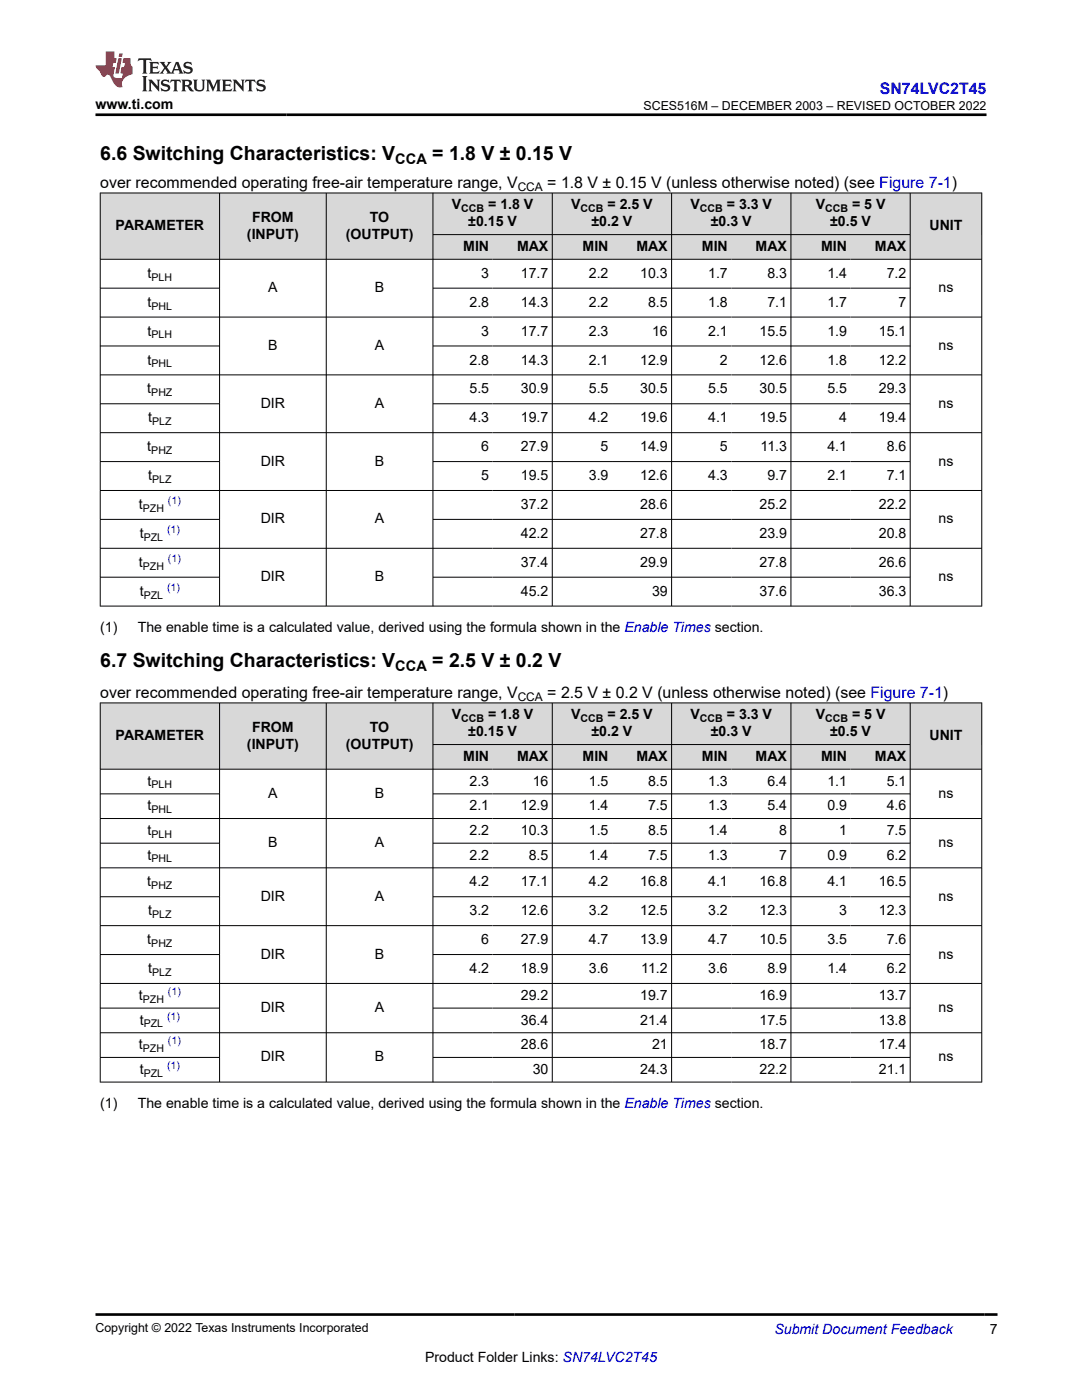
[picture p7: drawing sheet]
<svg xmlns="http://www.w3.org/2000/svg" width="216mm" height="279mm" viewBox="0 0 216 279" stroke-linecap="round" stroke-linejoin="round" font-family="sans-serif">
<g fill="#d8d8d8">
<path d="M20 38.5h175.9v8.3h-175.9z" fill-rule="evenodd"/>
<path d="M20.1 38.6h23.7v13.1h-23.7z" fill-rule="evenodd"/>
<path d="M43.9 38.6h21.1v13.1h-21.1z" fill-rule="evenodd"/>
<path d="M65.2 38.6h21.1v13.1h-21.1z" fill-rule="evenodd"/>
<path d="M86.5 38.6h23.6v8.2h-23.6z" fill-rule="evenodd"/>
<path d="M110.3 38.6h23.6v8.2h-23.6z" fill-rule="evenodd"/>
<path d="M134.1 38.6h23.7v8.2h-23.7z" fill-rule="evenodd"/>
<path d="M157.9 38.6h23.7v8.2h-23.7z" fill-rule="evenodd"/>
<path d="M181.7 38.6h14.1v13.1h-14.1z" fill-rule="evenodd"/>
<path d="M86.5 46.9h11.8v4.8h-11.8z" fill-rule="evenodd"/>
<path d="M98.3 46.9h11.8v4.8h-11.8z" fill-rule="evenodd"/>
<path d="M110.3 46.9h11.8v4.8h-11.8z" fill-rule="evenodd"/>
<path d="M122.1 46.9h11.8v4.8h-11.8z" fill-rule="evenodd"/>
<path d="M134.1 46.9h11.8v4.8h-11.8z" fill-rule="evenodd"/>
<path d="M145.9 46.9h11.9v4.8h-11.9z" fill-rule="evenodd"/>
<path d="M157.9 46.9h11.8v4.8h-11.8z" fill-rule="evenodd"/>
<path d="M169.7 46.9h11.9v4.8h-11.9z" fill-rule="evenodd"/>
</g>
<g fill="none" stroke="#000" stroke-width=".2">
<path d="M19.9 38.5h176.1M20 38.5v82.5M43.8 38.5v82.5M65.1 38.5v82.5M86.4 38.5v82.5M110.2 38.5v82.5M134 38.5v82.5M157.8 38.5v82.5M181.6 38.5v82.5M195.9 38.5v82.5M19.9 51.7h176.1M19.9 57.5h24"/>
<path d="M86.4 46.8h95.3M86.4 57.5h95.3M19.9 69h24M19.9 74.8h176.1M86.4 69h95.3M196 63.3h-176.1M19.9 80.6h24M19.9 86.4h176.1M19.9 92.1h24M19.9 97.9h176.1M86.4 80.6h95.3M86.4 92.1h95.3"/>
<path d="M19.9 103.7h24M19.9 115.2h24M86.4 103.7h95.3M86.4 115.2h95.3M196 109.4h-176.1M196 121h-176.1"/>
</g>
<g fill="#d8d8d8">
<path d="M20 140.3h175.9v8.3h-175.9z" fill-rule="evenodd"/>
<path d="M20.1 140.3h23.7v13.1h-23.7z" fill-rule="evenodd"/>
<path d="M43.9 140.3h21.1v13.1h-21.1z" fill-rule="evenodd"/>
<path d="M65.2 140.3h21.1v13.1h-21.1z" fill-rule="evenodd"/>
<path d="M86.5 140.3h23.6v8.2h-23.6z" fill-rule="evenodd"/>
<path d="M110.3 140.3h23.6v8.2h-23.6z" fill-rule="evenodd"/>
<path d="M134.1 140.3h23.7v8.2h-23.7z" fill-rule="evenodd"/>
<path d="M157.9 140.3h23.7v8.2h-23.7z" fill-rule="evenodd"/>
<path d="M181.7 140.3h14.1v13.1h-14.1z" fill-rule="evenodd"/>
<path d="M86.5 148.7h11.8v4.7h-11.8z" fill-rule="evenodd"/>
<path d="M98.3 148.7h11.8v4.7h-11.8z" fill-rule="evenodd"/>
<path d="M110.3 148.7h11.8v4.7h-11.8z" fill-rule="evenodd"/>
<path d="M122.1 148.7h11.8v4.7h-11.8z" fill-rule="evenodd"/>
<path d="M134.1 148.7h11.8v4.7h-11.8z" fill-rule="evenodd"/>
<path d="M145.9 148.7h11.9v4.7h-11.9z" fill-rule="evenodd"/>
<path d="M157.9 148.7h11.8v4.7h-11.8z" fill-rule="evenodd"/>
<path d="M169.7 148.7h11.9v4.7h-11.9z" fill-rule="evenodd"/>
</g>
<g fill="none" stroke="#000" stroke-width=".2">
<path d="M19.9 140.3h176.1M19.9 153.5h176.1M19.9 158.4h24M20 140.2v75.8M43.8 140.2v75.8M65.1 140.2v75.8M86.4 140.2v75.8M86.4 148.6h95.3M86.4 158.4h95.3M110.2 140.2v75.8M134 140.2v75.8M157.8 140.2v75.8"/>
<path d="M181.6 140.2v75.8M195.9 140.2v75.8M19.9 163.4h176.1M19.9 168.3h24M19.9 179h24M86.4 168.3h95.3M86.4 179h95.3M196 173.2h-176.1M19.9 190.5h24M19.9 196.3h176.1M86.4 190.5h95.3M196 184.7h-176.1"/>
<path d="M19.9 201.2h24M19.9 206.1h176.1M19.9 211h24M19.9 216h176.1M86.4 201.2h95.3M86.4 211h95.3"/>
</g>
<path d="M27.7 11.6l-.2 .6 .5-.2h.6v.1v2.2l-.2 .4h1l-.2-.4v-2.2v-.1h.5l.5 .2-.1-.6zM29.8 12.4l.2 .3v1.6l-.2 .4h1.9l.1-.6a1.08 1.08 0 0 1-1.3 .2v-.7h.6l.4 .2v-.7l-.4 .2h-.6v-.5l.2-.2a1 1 0 0 1 1 .3l-.1-.5zM31.8 12.4l1 1.1-1 1.2h.9l-.2-.2 .4-.8 .5 .8-.2 .2h1.6l-.2-.2 .1-.5h1l.1 .5-.1 .2h.9l-.2-.4-.8-1.9h-.5l-1 2.1-.8-1.1 .9-1h-.8l.2 .2-.5 .6-.3-.6 .1-.2zM35.2 12.8l.4 1h-.8zM36.8 12.5a.65 .65 0 0 0-.2 .7 .65 .65 0 0 0 .6 .5l.7 .1 .1 .3a.79 .79 0 0 1-.7 .4 .79 .79 0 0 1-.7-.5l.1 .7 .2-.1a.93 .93 0 0 0 1.1 0 .93 .93 0 0 0 .4-.9 1.46 1.46 0 0 0-1.2-.6l-.1-.3a1.09 1.09 0 0 1 1.2 .2l-.2-.6-.1 .1-.6-.2zM28.4 15.2l.2 .4v2.2l-.2 .4h1l-.2-.4v-2.2l.2-.4zM29.6 15.9l.2 .4v1.5l-.2 .4h.8l-.3-.4v-1.3l1.7 1.8v-2l.2-.4h-.8l.2 .2 .1 1.1-1.2-1.3zM32.3 16a.65 .65 0 0 0-.2 .8 .65 .65 0 0 0 .7 .4l.6 .2 .1 .2a.79 .79 0 0 1-.7 .4 .79 .79 0 0 1-.7-.5l.1 .7 .2-.1a.93 .93 0 0 0 1.1 .1 .93 .93 0 0 0 .4-1 1.46 1.46 0 0 0-1.2-.5l-.1-.4a1.09 1.09 0 0 1 1.2 .2l-.2-.6-.1 .1-.6-.1zM34.1 15.9l-.1 .6a.63 .63 0 0 1 .7-.3l.1 1.6-.3 .4h1l-.2-.4v-1.6a.66 .66 0 0 1 .8 .3l-.1-.6zM36.2 15.9l.2 .4v1.5l-.2 .4h.9l-.2-.2v-.7h.5l.1 .2a.79 .79 0 0 0 1.2 .6l-1-.9a.61 .61 0 0 0 .6-.6 .61 .61 0 0 0-.5-.7zM36.9 16.2h.2a.47 .47 0 0 1 .5 .1 .47 .47 0 0 1 .1 .5l-.2 .1-.6 .1zM38.5 15.9l.2 .2a2.27 2.27 0 0 0 .4 2 1.04 1.04 0 0 0 1.7-.7v-1.3l.2-.2h-.8l.2 .4v1.1a.6 .6 0 0 1-.6 .6 .6 .6 0 0 1-.6-.6v-1.1l.3-.4zM41.1 15.9l.2 .4v1.5l-.2 .4h.7l-.2-.4v-1.4l.9 1.9 .8-1.9v1.4l-.2 .4h1l-.3-.4v-1.5l.3-.4h-.8l-.7 1.5-.7-1.5zM44.3 15.9l.2 .4v1.5l-.2 .4h1.9l.1-.6a1.09 1.09 0 0 1-1.3 .2v-.7h.6l.4 .2v-.6l-.4 .2h-.6v-.6l.2-.1a1.01 1.01 0 0 1 1 .3l-.1-.6zM46.4 15.9l.3 .4v1.5l-.3 .4h.8l-.2-.4v-1.3l1.6 1.8v-2l.2-.4h-.7l.2 .2v1.1l-1.2-1.3zM49 15.9l-.1 .6a.63 .63 0 0 1 .8-.3v1.6l-.3 .4h1l-.2-.4v-1.6a.66 .66 0 0 1 .8 .3l-.1-.6zM51.4 16a.65 .65 0 0 0-.2 .8 .65 .65 0 0 0 .6 .4l.6 .2 .2 .2a.79 .79 0 0 1-.8 .4 .79 .79 0 0 1-.6-.5l.1 .7 .2-.1a.93 .93 0 0 0 1 .1 .93 .93 0 0 0 .5-1 1.46 1.46 0 0 0-1.3-.5l-.1-.4a1.09 1.09 0 0 1 1.3 .2l-.2-.6-.2 .1-.5-.1z" fill="#231f20"/>
<path d="M21.1 10.3v2.7h-2.1l.1 .4 .9 1a.95 .95 0 0 0 .9 .9 .59 .59 0 0 1 .6-.4 .59 .59 0 0 1 .5 .3l.4 .8a1.59 1.59 0 0 0 2.1 1.4 1.61 1.61 0 0 1 1-2.3l1-.3-.1-1.5a1.59 1.59 0 0 1-.4-1.7h-1.4l-.2 .9h.5l-.1 .9h-.5l-.2 .9v.3l.4 .1-.2 .9h-.6a.73 .73 0 0 1-1.1-.7l.3-1.5h-.5l.2-.9h.5l.2-.9h-.5v-1.3zM23.6 11.6l-.6 3.1h.7l.6-3.1zM23.8 10.7l-.1 .6h.7l.1-.6z" fill="#ed1c24"/>
<path d="M19 22.9h177.8M19.1 262.3h179.9" fill="none" stroke="#000" stroke-width=".53"/>
<g font-size="3.9">
<text x="20" y="32">6.6 Switching Characteristics: V</text>
<text x="86.3" y="32">= 1.8 V ± 0.15 V</text>
<text x="20" y="133.1">6.7 Switching Characteristics: V</text>
<text x="86.3" y="133.1">= 2.5 V ± 0.2 V</text>
</g>
<text font-size="3.2" fill="#00f" x="175.6" y="18.7">SN74LVC2T45</text>
<g font-size="3.2">
<text x="20" y="37.5">over recommended operating free-air temperature range, V</text>
<text x="109.2" y="37.5">= 1.8 V ± 0.15 V (unless otherwise noted) (see Figure 7-1)</text>
<text x="20" y="139.2">over recommended operating free-air temperature range, V</text>
<text x="109.2" y="139.2">= 2.5 V ± 0.2 V (unless otherwise noted) (see Figure 7-1)</text>
</g>
<g font-size="2.9">
<text x="78.9" y="32.8">CCA</text>
<text x="78.9" y="133.9">CCA</text>
</g>
<g font-size="2.8">
<text x="19" y="21.8">www.ti.com</text>
<text x="90.2" y="41.8">V</text>
<text x="97.4" y="41.8">= 1.8 V</text>
<text x="114" y="41.8">V</text>
<text x="121.2" y="41.8">= 2.5 V</text>
<text x="137.8" y="41.8">V</text>
<text x="145" y="41.8">= 3.3 V</text>
<text x="162.8" y="41.8">V</text>
<text x="170" y="41.8">= 5 V</text>
<text x="23.1" y="45.9">PARAMETER</text>
<text x="49.3" y="47.6">(INPUT)</text>
<text x="50.3" y="44.2">FROM</text>
<text x="69" y="47.6">(OUTPUT)</text>
<text x="73.8" y="44.2">TO</text>
<text x="93.4" y="45.2">±0.15 V</text>
<text x="118" y="45.2">±0.2 V</text>
<text x="141.8" y="45.2">±0.3 V</text>
<text x="165.7" y="45.2">±0.5 V</text>
<text x="185.5" y="45.9">UNIT</text>
<text x="92.4" y="50.1">MIN</text>
<text x="103.2" y="50.1">MAX</text>
<text x="116.2" y="50.1">MIN</text>
<text x="127" y="50.1">MAX</text>
<text x="140.1" y="50.1">MIN</text>
<text x="150.8" y="50.1">MAX</text>
<text x="163.9" y="50.1">MIN</text>
<text x="174.6" y="50.1">MAX</text>
<text x="29.5" y="55.4">t</text>
<text x="53.5" y="58.3">A</text>
<text x="74.8" y="58.3">B</text>
<text x="96" y="55.4">3</text>
<text x="103.9" y="55.4">17.7</text>
<text x="117.5" y="55.4">2.2</text>
<text x="127.8" y="55.4">10.3</text>
<text x="141.3" y="55.4">1.7</text>
<text x="153.1" y="55.4">8.3</text>
<text x="165.1" y="55.4">1.4</text>
<text x="176.9" y="55.4">7.2</text>
<text x="187.3" y="58.3">ns</text>
<text x="29.5" y="61.2">t</text>
<text x="93.7" y="61.2">2.8</text>
<text x="103.9" y="61.2">14.3</text>
<text x="117.5" y="61.2">2.2</text>
<text x="129.3" y="61.2">8.5</text>
<text x="141.3" y="61.2">1.8</text>
<text x="153.1" y="61.2">7.1</text>
<text x="165.1" y="61.2">1.7</text>
<text x="179.3" y="61.2">7</text>
<text x="29.5" y="67">t</text>
<text x="53.5" y="69.9">B</text>
<text x="74.8" y="69.9">A</text>
<text x="96" y="67">3</text>
<text x="103.9" y="67">17.7</text>
<text x="117.5" y="67">2.3</text>
<text x="130.1" y="67">16</text>
<text x="141.3" y="67">2.1</text>
<text x="151.6" y="67">15.5</text>
<text x="165.1" y="67">1.9</text>
<text x="175.4" y="67">15.1</text>
<text x="187.3" y="69.9">ns</text>
<text x="29.5" y="72.7">t</text>
<text x="93.7" y="72.7">2.8</text>
<text x="103.9" y="72.7">14.3</text>
<text x="117.5" y="72.7">2.1</text>
<text x="127.8" y="72.7">12.9</text>
<text x="143.7" y="72.7">2</text>
<text x="151.6" y="72.7">12.6</text>
<text x="165.1" y="72.7">1.8</text>
<text x="175.4" y="72.7">12.2</text>
<text x="29.4" y="78.5">t</text>
<text x="52" y="81.4">DIR</text>
<text x="74.8" y="81.4">A</text>
<text x="93.7" y="78.5">5.5</text>
<text x="103.9" y="78.5">30.9</text>
<text x="117.5" y="78.5">5.5</text>
<text x="127.8" y="78.5">30.5</text>
<text x="141.3" y="78.5">5.5</text>
<text x="151.6" y="78.5">30.5</text>
<text x="165.1" y="78.5">5.5</text>
<text x="175.4" y="78.5">29.3</text>
<text x="187.3" y="81.4">ns</text>
<text x="29.6" y="84.3">t</text>
<text x="93.7" y="84.3">4.3</text>
<text x="103.9" y="84.3">19.7</text>
<text x="117.5" y="84.3">4.2</text>
<text x="127.8" y="84.3">19.6</text>
<text x="141.3" y="84.3">4.1</text>
<text x="151.6" y="84.3">19.5</text>
<text x="167.5" y="84.3">4</text>
<text x="175.4" y="84.3">19.4</text>
<text x="29.4" y="90">t</text>
<text x="29.6" y="95.8">t</text>
<text x="52" y="92.9">DIR</text>
<text x="74.8" y="92.9">B</text>
<text x="96" y="90">6</text>
<text x="96" y="95.8">5</text>
<text x="103.9" y="90">27.9</text>
<text x="103.9" y="95.8">19.5</text>
<text x="117.5" y="95.8">3.9</text>
<text x="119.8" y="90">5</text>
<text x="127.8" y="90">14.9</text>
<text x="127.8" y="95.8">12.6</text>
<text x="141.3" y="95.8">4.3</text>
<text x="143.7" y="90">5</text>
<text x="151.8" y="90">11.3</text>
<text x="153.1" y="95.8">9.7</text>
<text x="165.1" y="90">4.1</text>
<text x="165.1" y="95.8">2.1</text>
<text x="176.9" y="90">8.6</text>
<text x="176.9" y="95.8">7.1</text>
<text x="187.3" y="92.9">ns</text>
<text x="27.7" y="101.6">t</text>
<text x="103.9" y="101.6">37.2</text>
<text x="127.8" y="101.6">28.6</text>
<text x="151.6" y="101.6">25.2</text>
<text x="175.4" y="101.6">22.2</text>
<text x="27.9" y="107.4">t</text>
<text x="52" y="104.5">DIR</text>
<text x="74.8" y="104.5">A</text>
<text x="103.9" y="107.4">42.2</text>
<text x="127.8" y="107.4">27.8</text>
<text x="151.6" y="107.4">23.9</text>
<text x="175.4" y="107.4">20.8</text>
<text x="187.3" y="104.5">ns</text>
<text x="27.7" y="113.1">t</text>
<text x="103.9" y="113.1">37.4</text>
<text x="127.8" y="113.1">29.9</text>
<text x="151.6" y="113.1">27.8</text>
<text x="175.4" y="113.1">26.6</text>
<text x="27.9" y="118.9">t</text>
<text x="52" y="116">DIR</text>
<text x="74.8" y="116">B</text>
<text x="103.9" y="118.9">45.2</text>
<text x="130.1" y="118.9">39</text>
<text x="151.6" y="118.9">37.6</text>
<text x="175.4" y="118.9">36.3</text>
<text x="187.3" y="116">ns</text>
<text x="20" y="126.1">(1)</text>
<text x="27.5" y="126.1">The enable time is a calculated value, derived using the formula shown in the Enable Times section.</text>
<text x="90.2" y="143.6">V</text>
<text x="97.4" y="143.6">= 1.8 V</text>
<text x="114" y="143.6">V</text>
<text x="121.2" y="143.6">= 2.5 V</text>
<text x="137.8" y="143.6">V</text>
<text x="145" y="143.6">= 3.3 V</text>
<text x="162.8" y="143.6">V</text>
<text x="170" y="143.6">= 5 V</text>
<text x="23.1" y="147.7">PARAMETER</text>
<text x="49.3" y="149.4">(INPUT)</text>
<text x="50.3" y="146">FROM</text>
<text x="69" y="149.4">(OUTPUT)</text>
<text x="73.8" y="146">TO</text>
<text x="93.4" y="146.9">±0.15 V</text>
<text x="118" y="146.9">±0.2 V</text>
<text x="141.8" y="146.9">±0.3 V</text>
<text x="165.7" y="146.9">±0.5 V</text>
<text x="185.5" y="147.7">UNIT</text>
<text x="92.4" y="151.9">MIN</text>
<text x="103.2" y="151.9">MAX</text>
<text x="116.2" y="151.9">MIN</text>
<text x="127" y="151.9">MAX</text>
<text x="140.1" y="151.9">MIN</text>
<text x="150.8" y="151.9">MAX</text>
<text x="163.9" y="151.9">MIN</text>
<text x="174.6" y="151.9">MAX</text>
<text x="29.5" y="156.8">t</text>
<text x="29.5" y="161.7">t</text>
<text x="53.5" y="159.2">A</text>
<text x="74.8" y="159.2">B</text>
<text x="93.7" y="156.8">2.3</text>
<text x="93.7" y="161.7">2.1</text>
<text x="103.9" y="161.7">12.9</text>
<text x="106.3" y="156.8">16</text>
<text x="117.5" y="156.8">1.5</text>
<text x="117.5" y="161.7">1.4</text>
<text x="129.3" y="156.8">8.5</text>
<text x="129.3" y="161.7">7.5</text>
<text x="141.3" y="156.8">1.3</text>
<text x="141.3" y="161.7">1.3</text>
<text x="153.1" y="156.8">6.4</text>
<text x="153.1" y="161.7">5.4</text>
<text x="165.1" y="156.8">1.1</text>
<text x="165.1" y="161.7">0.9</text>
<text x="176.9" y="156.8">5.1</text>
<text x="176.9" y="161.7">4.6</text>
<text x="187.3" y="159.2">ns</text>
<text x="29.5" y="166.6">t</text>
<text x="93.7" y="166.6">2.2</text>
<text x="103.9" y="166.6">10.3</text>
<text x="117.5" y="166.6">1.5</text>
<text x="129.3" y="166.6">8.5</text>
<text x="141.3" y="166.6">1.4</text>
<text x="155.5" y="166.6">8</text>
<text x="167.5" y="166.6">1</text>
<text x="176.9" y="166.6">7.5</text>
<text x="29.5" y="171.5">t</text>
<text x="53.5" y="169.1">B</text>
<text x="74.8" y="169.1">A</text>
<text x="93.7" y="171.5">2.2</text>
<text x="105.5" y="171.5">8.5</text>
<text x="117.5" y="171.5">1.4</text>
<text x="129.3" y="171.5">7.5</text>
<text x="141.3" y="171.5">1.3</text>
<text x="155.5" y="171.5">7</text>
<text x="165.1" y="171.5">0.9</text>
<text x="176.9" y="171.5">6.2</text>
<text x="187.3" y="169.1">ns</text>
<text x="29.4" y="176.9">t</text>
<text x="52" y="179.8">DIR</text>
<text x="74.8" y="179.8">A</text>
<text x="93.7" y="176.9">4.2</text>
<text x="103.9" y="176.9">17.1</text>
<text x="117.5" y="176.9">4.2</text>
<text x="127.8" y="176.9">16.8</text>
<text x="141.3" y="176.9">4.1</text>
<text x="151.6" y="176.9">16.8</text>
<text x="165.1" y="176.9">4.1</text>
<text x="175.4" y="176.9">16.5</text>
<text x="187.3" y="179.8">ns</text>
<text x="29.6" y="182.7">t</text>
<text x="93.7" y="182.7">3.2</text>
<text x="103.9" y="182.7">12.6</text>
<text x="117.5" y="182.7">3.2</text>
<text x="127.8" y="182.7">12.5</text>
<text x="141.3" y="182.7">3.2</text>
<text x="151.6" y="182.7">12.3</text>
<text x="167.5" y="182.7">3</text>
<text x="175.4" y="182.7">12.3</text>
<text x="29.4" y="188.4">t</text>
<text x="52" y="191.3">DIR</text>
<text x="74.8" y="191.3">B</text>
<text x="96" y="188.4">6</text>
<text x="103.9" y="188.4">27.9</text>
<text x="117.5" y="188.4">4.7</text>
<text x="127.8" y="188.4">13.9</text>
<text x="141.3" y="188.4">4.7</text>
<text x="151.6" y="188.4">10.5</text>
<text x="165.1" y="188.4">3.5</text>
<text x="176.9" y="188.4">7.6</text>
<text x="187.3" y="191.3">ns</text>
<text x="29.6" y="194.2">t</text>
<text x="93.7" y="194.2">4.2</text>
<text x="103.9" y="194.2">18.9</text>
<text x="117.5" y="194.2">3.6</text>
<text x="128" y="194.2">11.2</text>
<text x="141.3" y="194.2">3.6</text>
<text x="153.1" y="194.2">8.9</text>
<text x="165.1" y="194.2">1.4</text>
<text x="176.9" y="194.2">6.2</text>
<text x="27.7" y="199.5">t</text>
<text x="52" y="202">DIR</text>
<text x="74.8" y="202">A</text>
<text x="103.9" y="199.5">29.2</text>
<text x="127.8" y="199.5">19.7</text>
<text x="151.6" y="199.5">16.9</text>
<text x="175.4" y="199.5">13.7</text>
<text x="187.3" y="202">ns</text>
<text x="27.7" y="209.4">t</text>
<text x="27.9" y="204.5">t</text>
<text x="103.9" y="204.5">36.4</text>
<text x="103.9" y="209.4">28.6</text>
<text x="127.8" y="204.5">21.4</text>
<text x="130.1" y="209.4">21</text>
<text x="151.6" y="204.5">17.5</text>
<text x="151.6" y="209.4">18.7</text>
<text x="175.4" y="204.5">13.8</text>
<text x="175.4" y="209.4">17.4</text>
<text x="27.9" y="214.3">t</text>
<text x="52" y="211.8">DIR</text>
<text x="74.8" y="211.8">B</text>
<text x="106.3" y="214.3">30</text>
<text x="127.8" y="214.3">24.3</text>
<text x="151.6" y="214.3">22.2</text>
<text x="175.4" y="214.3">21.1</text>
<text x="187.3" y="211.8">ns</text>
<text x="20" y="221.1">(1)</text>
<text x="27.5" y="221.1">The enable time is a calculated value, derived using the formula shown in the Enable Times section.</text>
<text x="197.5" y="266.1">7</text>
<text x="84.8" y="271.7">Product Folder Links: SN74LVC2T45</text>
</g>
<text font-size="2.8" fill="#00f" x="154.5" y="266.2">Submit Document Feedback</text>
<g font-size="2.5">
<text x="128.4" y="21.9">SCES516M – DECEMBER 2003 – REVISED OCTOBER 2022</text>
<text x="19" y="265.9">Copyright © 2022 Texas Instruments Incorporated</text>
</g>
<g font-size="2.4">
<text x="103.3" y="38.1">CCA</text>
<text x="103.3" y="139.9">CCA</text>
</g>
<g font-size="2.1">
<text x="92" y="42.4">CCB</text>
<text x="115.9" y="42.4">CCB</text>
<text x="139.7" y="42.4">CCB</text>
<text x="164.6" y="42.4">CCB</text>
<text x="30.2" y="56">PLH</text>
<text x="30.2" y="61.8">PHL</text>
<text x="30.2" y="67.5">PLH</text>
<text x="30.2" y="73.3">PHL</text>
<text x="30.2" y="79.1">PHZ</text>
<text x="30.4" y="84.8">PLZ</text>
<text x="30.2" y="90.6">PHZ</text>
<text x="30.4" y="96.4">PLZ</text>
<text x="28.5" y="102.1">PZH</text>
<text x="28.7" y="107.9">PZL</text>
<text x="28.5" y="113.7">PZH</text>
<text x="28.7" y="119.5">PZL</text>
<text x="92" y="144.1">CCB</text>
<text x="115.9" y="144.1">CCB</text>
<text x="139.7" y="144.1">CCB</text>
<text x="164.6" y="144.1">CCB</text>
<text x="30.2" y="157.3">PLH</text>
<text x="30.2" y="162.3">PHL</text>
<text x="30.2" y="167.2">PLH</text>
<text x="30.2" y="172.1">PHL</text>
<text x="30.2" y="177.5">PHZ</text>
<text x="30.4" y="183.2">PLZ</text>
<text x="30.2" y="189">PHZ</text>
<text x="30.4" y="194.8">PLZ</text>
<text x="28.5" y="200.1">PZH</text>
<text x="28.5" y="209.9">PZH</text>
<text x="28.7" y="205">PZL</text>
<text x="28.7" y="214.9">PZL</text>
</g>
<g font-size="2.1" fill="#00f">
<text x="33.5" y="100.6">(1)</text>
<text x="33.3" y="106.4">(1)</text>
<text x="33.5" y="112.2">(1)</text>
<text x="33.3" y="117.9">(1)</text>
<text x="33.3" y="203.5">(1)</text>
<text x="33.5" y="198.6">(1)</text>
<text x="33.5" y="208.4">(1)</text>
<text x="33.3" y="213.4">(1)</text>
</g>
</svg>
